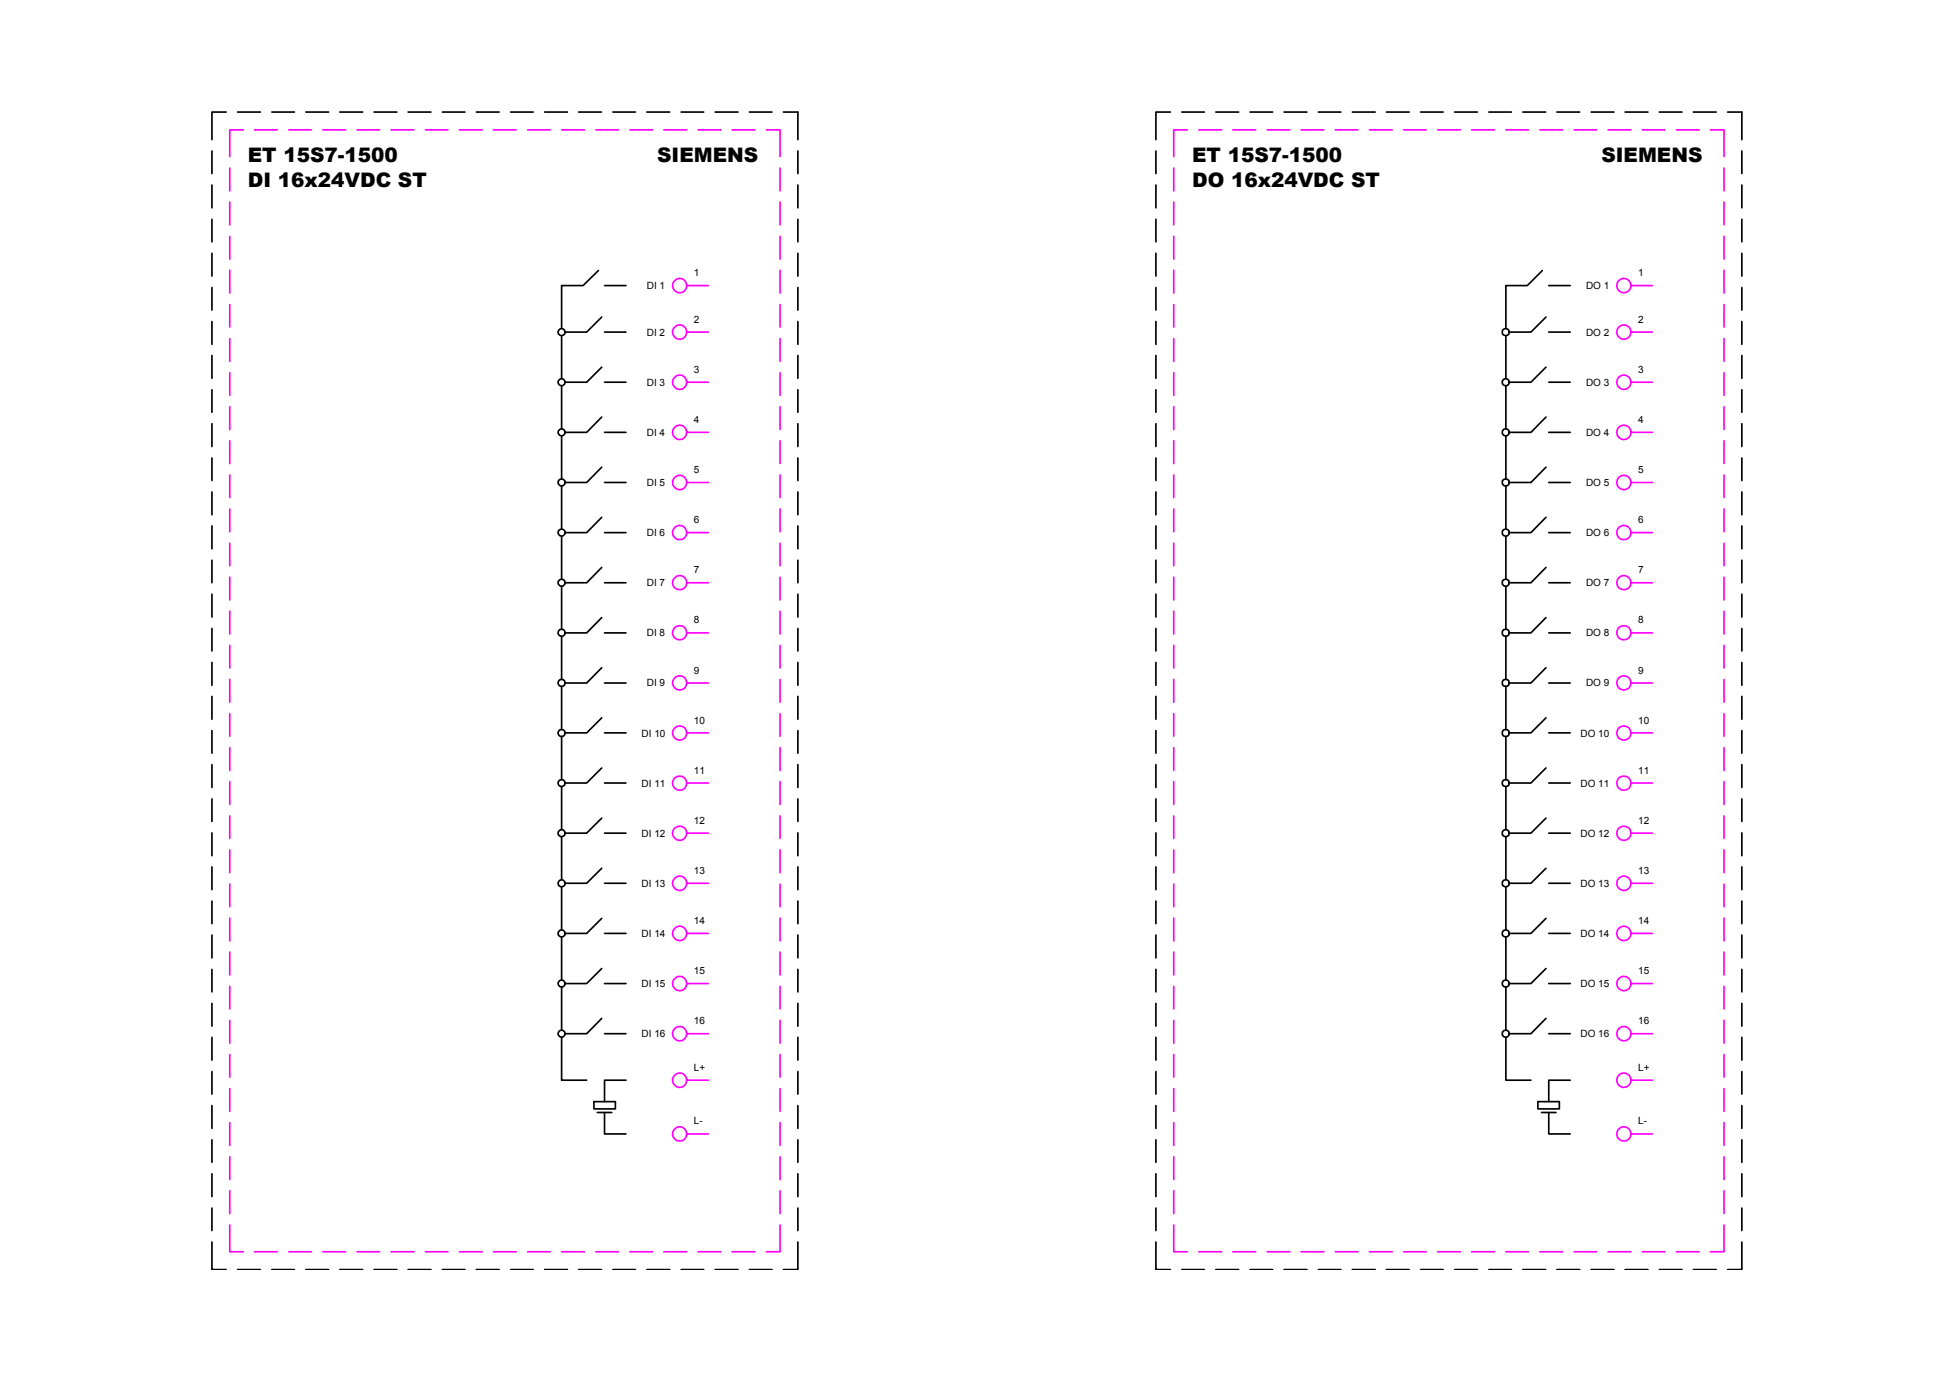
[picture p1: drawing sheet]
<svg xmlns="http://www.w3.org/2000/svg" width="297mm" height="210mm" viewBox="0 0 297 210" stroke-linecap="round" stroke-linejoin="round" font-family="sans-serif">
<!-- layer: 0 -->
<g fill="none" stroke="#000" stroke-width=".25">
<path d="M34.4 17h-2.2v4.2M36.1 17h3.5M41.3 17h3.4M46.5 17h3.4M51.6 17h3.5M56.8 17h3.5M62 17h3.5M67.2 17h3.4M72.4 17h3.4M77.6 17h3.4M82.7 17h3.5M87.9 17h3.5"/>
<path d="M93.1 17h3.4M98.3 17h3.5M103.5 17h3.4M108.7 17h3.4M113.9 17h3.4M119 17h2.2v4.2M177.8 17h-2.2v4.2M179.6 17h3.4M184.7 17h3.5M189.9 17h3.5M195.1 17h3.5M200.3 17h3.4"/>
<path d="M205.5 17h3.4M210.6 17h3.5M215.8 17h3.5M221 17h3.5M226.2 17h3.4M231.4 17h3.5M236.5 17h3.5M241.8 17h3.4M246.9 17h3.5M252.1 17h3.5M257.3 17h3.5M262.5 17h2.2v4.2"/>
<path d="M32.2 23v3.4M32.2 28.1v3.5M32.2 33.3v3.5M32.2 38.5v3.5M121.2 23v3.4M121.2 28.1v3.5M121.2 33.3v3.5M121.2 38.5v3.5M175.6 23v3.4M175.6 28.1v3.5M175.6 33.3v3.5M175.6 38.5v3.5"/>
<path d="M264.7 23v3.4M264.7 28.1v3.5M264.7 33.3v3.5M264.7 38.5v3.5M32.2 43.7v3.4M32.2 48.9v3.4M32.2 54v3.5M32.2 59.2v3.5M85.3 51v6.5M85.3 58.6v6.6M90.9 41.1l-2.3 2.3h-3.3v6.5M91.4 48.2l-2.3 2.3h-3.2"/>
<path d="M91.4 55.8l-2.3 2.3h-3.2M91.8 43.4h3.3M91.8 50.5h3.3M91.8 58.1h3.3M121.2 43.7v3.4M121.2 48.9v3.4M121.2 54v3.5M121.2 59.2v3.5M175.6 43.7v3.4M175.6 48.9v3.4M175.6 54v3.5M175.6 59.2v3.5"/>
<path d="M228.8 51v6.5M228.8 58.6v6.6M234.3 41.1l-2.2 2.3h-3.3v6.5M234.9 48.2l-2.3 2.3h-3.3M234.9 55.8l-2.3 2.3h-3.3M235.3 43.4h3.3M235.3 50.5h3.3M235.3 58.1h3.3M264.7 43.7v3.4M264.7 48.9v3.4M264.7 54v3.5M264.7 59.2v3.5"/>
<path d="M32.2 64.4v3.5M32.2 69.6v3.4M32.2 74.8v3.4M32.2 79.9v3.5M85.3 66.3v6.5M85.3 73.9v6.5M91.4 63.4l-2.3 2.3h-3.2M91.4 71l-2.3 2.3h-3.2M91.4 78.6l-2.3 2.4h-3.2M91.8 65.7h3.3M91.8 73.3h3.3M121.2 64.4v3.5"/>
<path d="M121.2 69.6v3.4M121.2 74.8v3.4M121.2 79.9v3.5M175.6 64.4v3.5M175.6 69.6v3.4M175.6 74.8v3.4M175.6 79.9v3.5M228.8 66.3v6.5M228.8 73.9v6.5M234.9 63.4l-2.3 2.3h-3.3M234.9 71l-2.3 2.3h-3.3M234.9 78.6l-2.3 2.4h-3.3"/>
<path d="M235.3 65.7h3.3M235.3 73.3h3.3M264.7 64.4v3.5M264.7 69.6v3.4M264.7 74.8v3.4M264.7 79.9v3.5M32.2 85.1v3.5M32.2 90.3v3.5M32.2 95.5v3.4M85.3 81.5v6.5M85.3 89.1v6.5M85.3 96.7v6.6"/>
<path d="M91.4 86.2l-2.3 2.4h-3.2M91.4 93.9l-2.3 2.3h-3.2M91.8 81h3.3M91.8 88.6h3.3M91.8 96.2h3.3M121.2 85.1v3.5M121.2 90.3v3.5M121.2 95.5v3.4M175.6 85.1v3.5M175.6 90.3v3.5M175.6 95.5v3.4M228.8 81.5v6.5"/>
<path d="M228.8 89.1v6.5M228.8 96.7v6.6M234.9 86.2l-2.3 2.4h-3.3M234.9 93.9l-2.3 2.3h-3.3M235.3 81h3.3M235.3 88.6h3.3M235.3 96.2h3.3M264.7 85.1v3.5M264.7 90.3v3.5M264.7 95.5v3.4M32.2 100.7v3.5M32.2 105.8v3.5"/>
<path d="M32.2 111.1v3.4M32.2 116.2v3.5M85.3 104.3v6.6M85.3 111.9v6.6M85.3 119.6v6.5M91.4 101.5l-2.3 2.3h-3.2M91.4 109.1l-2.3 2.3h-3.2M91.4 116.7l-2.3 2.3h-3.2M91.8 103.8h3.3M91.8 111.4h3.3M91.8 119h3.3M121.2 100.7v3.5"/>
<path d="M121.2 105.8v3.5M121.2 111.1v3.4M121.2 116.2v3.5M175.6 100.7v3.5M175.6 105.8v3.5M175.6 111.1v3.4M175.6 116.2v3.5M228.8 104.3v6.6M228.8 111.9v6.6M228.8 119.6v6.5M234.9 101.5l-2.3 2.3h-3.3M234.9 109.1l-2.3 2.3h-3.3"/>
<path d="M234.9 116.7l-2.3 2.3h-3.3M235.3 103.8h3.3M235.3 111.4h3.3M235.3 119h3.3M264.7 100.7v3.5M264.7 105.8v3.5M264.7 111.1v3.4M264.7 116.2v3.5M32.2 121.4v3.5M32.2 126.6v3.5M32.2 131.8v3.4M32.2 137v3.4"/>
<path d="M85.3 127.2v6.5M85.3 134.8v6.5M91.4 124.3l-2.3 2.3h-3.2M91.4 132l-2.3 2.3h-3.2M91.4 139.6l-2.3 2.3h-3.2M91.8 126.6h3.3M91.8 134.3h3.3M121.2 121.4v3.5M121.2 126.6v3.5M121.2 131.8v3.4M121.2 137v3.4M175.6 121.4v3.5"/>
<path d="M175.6 126.6v3.5M175.6 131.8v3.4M175.6 137v3.4M228.8 127.2v6.5M228.8 134.8v6.5M234.9 124.3l-2.3 2.3h-3.3M234.9 132l-2.3 2.3h-3.3M234.9 139.6l-2.3 2.3h-3.3M235.3 126.6h3.3M235.3 134.3h3.3M264.7 121.4v3.5M264.7 126.6v3.5"/>
<path d="M264.7 131.8v3.4M264.7 137v3.4M32.2 142.1v3.5M32.2 147.3v3.5M32.2 152.5v3.5M32.2 157.7v3.4M85.3 157.7v6.5h3.8M85.3 142.4v6.5M85.3 150v6.6M91.4 147.2l-2.3 2.3h-3.2M91.4 154.8l-2.3 2.3h-3.2M91.8 141.9h3.3"/>
<path d="M91.8 149.5h3.3M91.8 157.1h3.3M121.2 142.1v3.5M121.2 147.3v3.5M121.2 152.5v3.5M121.2 157.7v3.4M175.6 142.1v3.5M175.6 147.3v3.5M175.6 152.5v3.5M175.6 157.7v3.4M228.8 157.7v6.5h3.8M228.8 142.4v6.5"/>
<path d="M228.8 150v6.6M234.9 147.2l-2.3 2.3h-3.3M234.9 154.8l-2.3 2.3h-3.3M235.3 141.9h3.3M235.3 149.5h3.3M235.3 157.1h3.3M264.7 142.1v3.5M264.7 147.3v3.5M264.7 152.5v3.5M264.7 157.7v3.4M32.2 162.9v3.4M32.2 168v3.5"/>
<path d="M32.2 173.2v3.5M32.2 178.4v3.5M90.2 167.4h3.3v1.1h-3.3zM90.7 169.1h2.2M91.8 169.1v3.3h3.3M95.1 164.2h-3.3v3.2M121.2 162.9v3.4M121.2 168v3.5M121.2 173.2v3.5M121.2 178.4v3.5M175.6 162.9v3.4M175.6 168v3.5"/>
<path d="M175.6 173.2v3.5M175.6 178.4v3.5M233.7 167.4h3.2v1.1h-3.2zM234.2 169.1h2.2M235.3 169.1v3.3h3.3M238.6 164.2h-3.3v3.2M264.7 162.9v3.4M264.7 168v3.5M264.7 173.2v3.5M264.7 178.4v3.5M32.2 188.8v4.2h2.2M32.2 183.6v3.4"/>
<path d="M36.1 193h3.5M41.3 193h3.4M46.5 193h3.4M51.6 193h3.5M56.8 193h3.5M62 193h3.5M67.2 193h3.4M72.4 193h3.4M77.6 193h3.4M82.7 193h3.5M87.9 193h3.5M93.1 193h3.4"/>
<path d="M98.3 193h3.5M103.5 193h3.4M108.7 193h3.4M113.9 193h3.4M121.2 188.8v4.2h-2.2M121.2 183.6v3.4M175.6 188.8v4.2h2.2M175.6 183.6v3.4M179.6 193h3.4M184.7 193h3.5M189.9 193h3.5M195.1 193h3.5"/>
<path d="M200.3 193h3.4M205.5 193h3.4M210.6 193h3.5M215.8 193h3.5M221 193h3.5M226.2 193h3.4M231.4 193h3.5M236.5 193h3.5M241.8 193h3.4M246.9 193h3.5M252.1 193h3.5M257.3 193h3.5"/>
<path d="M264.7 188.8v4.2h-2.2M264.7 183.6v3.4"/>
<circle cx="85.3" cy="50.5" r=".54"/>
<circle cx="85.3" cy="58.1" r=".54"/>
<circle cx="228.8" cy="50.5" r=".54"/>
<circle cx="228.8" cy="58.1" r=".54"/>
<circle cx="85.3" cy="65.7" r=".54"/>
<circle cx="85.3" cy="73.3" r=".54"/>
<circle cx="228.8" cy="65.7" r=".54"/>
<circle cx="228.8" cy="73.3" r=".54"/>
<circle cx="85.3" cy="96.2" r=".55"/>
<circle cx="85.3" cy="81" r=".54"/>
<circle cx="85.3" cy="88.6" r=".54"/>
<circle cx="228.8" cy="96.2" r=".55"/>
<circle cx="228.8" cy="81" r=".54"/>
<circle cx="228.8" cy="88.6" r=".54"/>
<circle cx="85.3" cy="103.8" r=".55"/>
<circle cx="85.3" cy="111.4" r=".55"/>
<circle cx="85.3" cy="119" r=".54"/>
<circle cx="228.8" cy="111.4" r=".55"/>
<circle cx="228.8" cy="103.8" r=".55"/>
<circle cx="228.8" cy="119" r=".54"/>
<circle cx="85.3" cy="134.3" r=".54"/>
<circle cx="85.3" cy="126.6" r=".54"/>
<circle cx="228.8" cy="134.3" r=".54"/>
<circle cx="228.8" cy="126.6" r=".54"/>
<circle cx="85.3" cy="157.1" r=".54"/>
<circle cx="85.3" cy="141.9" r=".54"/>
<circle cx="85.3" cy="149.5" r=".54"/>
<circle cx="228.8" cy="141.9" r=".54"/>
<circle cx="228.8" cy="149.5" r=".54"/>
<circle cx="228.8" cy="157.1" r=".54"/>
</g>
<g fill="none" stroke="#f0f" stroke-width=".25">
<path d="M37 19.7h-2.1v4.1M38.7 19.7h3.4M43.9 19.7h3.4M49.1 19.7h3.4M54.3 19.7h3.4M59.4 19.7h3.5M64.6 19.7h3.5M69.8 19.7h3.5M75 19.7h3.4M80.2 19.7h3.4M85.3 19.7h3.5M90.5 19.7h3.5"/>
<path d="M95.7 19.7h3.5M100.9 19.7h3.4M106.1 19.7h3.4M111.2 19.7h3.5M116.4 19.7h2.1v4.1M180.4 19.7h-2.1v4.1M182.1 19.7h3.5M187.3 19.7h3.5M192.5 19.7h3.5M197.7 19.7h3.5M202.9 19.7h3.4M208.1 19.7h3.4"/>
<path d="M213.3 19.7h3.4M218.4 19.7h3.5M223.6 19.7h3.5M228.8 19.7h3.4M234 19.7h3.4M239.2 19.7h3.4M244.3 19.7h3.5M249.5 19.7h3.5M254.7 19.7h3.5M259.9 19.7h2v4.1M34.9 25.5v3.5M34.9 30.7v3.5"/>
<path d="M34.9 35.9v3.5M118.5 25.5v3.5M118.5 30.7v3.5M118.5 35.9v3.5M178.3 25.5v3.5M178.3 30.7v3.5M178.3 35.9v3.5M261.9 25.5v3.5M261.9 30.7v3.5M261.9 35.9v3.5M34.9 41.1v3.4M34.9 46.3v3.4"/>
<path d="M34.9 51.4v3.5M34.9 56.7v3.4M104.3 43.4a1.08 1.08 0 0 1-1.5 1 1.08 1.08 0 0 1-.3-1.8 1.08 1.08 0 0 1 1.8 .4v.4h3.3M104.3 50.5a1.08 1.08 0 0 1-1.5 1 1.08 1.08 0 0 1-.3-1.8 1.08 1.08 0 0 1 1.8 .4v.4h3.3M104.3 58.1a1.08 1.08 0 0 1-1.5 1 1.08 1.08 0 0 1-.3-1.8 1.08 1.08 0 0 1 1.8 .4v.4h3.3M118.5 41.1v3.4M118.5 46.3v3.4M118.5 51.4v3.5M118.5 56.7v3.4M178.3 41.1v3.4M178.3 46.3v3.4M178.3 51.4v3.5"/>
<path d="M178.3 56.7v3.4M247.8 43.4a1.08 1.08 0 0 1-1.5 1 1.08 1.08 0 0 1-.3-1.8 1.08 1.08 0 0 1 1.7 .4l.1 .4h3.3M247.8 50.5a1.08 1.08 0 0 1-1.5 1 1.08 1.08 0 0 1-.3-1.8 1.08 1.08 0 0 1 1.7 .4l.1 .4h3.3M247.8 58.1a1.08 1.08 0 0 1-1.5 1 1.08 1.08 0 0 1-.3-1.8 1.08 1.08 0 0 1 1.7 .4l.1 .4h3.3M261.9 41.1v3.4M261.9 46.3v3.4M261.9 51.4v3.5M261.9 56.7v3.4M34.9 61.8v3.5M34.9 67v3.5M34.9 72.2v3.4M34.9 77.4v3.4"/>
<path d="M104.3 65.7a1.08 1.08 0 0 1-1.5 1 1.08 1.08 0 0 1-.3-1.8 1.08 1.08 0 0 1 1.8 .4v.4h3.3M104.3 73.3a1.08 1.08 0 0 1-1.5 1 1.08 1.08 0 0 1-.3-1.7 1.08 1.08 0 0 1 1.8 .3v.4h3.3M118.5 61.8v3.5M118.5 67v3.5M118.5 72.2v3.4M118.5 77.4v3.4M178.3 61.8v3.5M178.3 67v3.5M178.3 72.2v3.4M178.3 77.4v3.4M247.8 65.7a1.08 1.08 0 0 1-1.5 1 1.08 1.08 0 0 1-.3-1.8 1.08 1.08 0 0 1 1.7 .4l.1 .4h3.3M247.8 73.3a1.08 1.08 0 0 1-1.5 1 1.08 1.08 0 0 1-.3-1.7 1.08 1.08 0 0 1 1.7 .3l.1 .4h3.3"/>
<path d="M261.9 61.8v3.5M261.9 67v3.5M261.9 72.2v3.4M261.9 77.4v3.4M34.9 82.6v3.4M34.9 87.7v3.5M34.9 92.9v3.5M34.9 98.1v3.4M104.3 81a1.08 1.08 0 0 1-1.5 1 1.08 1.08 0 0 1-.3-1.8 1.08 1.08 0 0 1 1.8 .3v.5h3.3M104.3 88.6a1.08 1.08 0 0 1-1.5 1 1.08 1.08 0 0 1-.3-1.8 1.08 1.08 0 0 1 1.8 .4v.4h3.3M104.3 96.2a1.07 1.07 0 0 1-1.4 1 1.07 1.07 0 0 1-.4-1.8 1.07 1.07 0 0 1 1.8 .4v.4h3.3M118.5 82.6v3.4"/>
<path d="M118.5 87.7v3.5M118.5 92.9v3.5M118.5 98.1v3.4M178.3 82.6v3.4M178.3 87.7v3.5M178.3 92.9v3.5M178.3 98.1v3.4M247.8 81a1.08 1.08 0 0 1-1.5 1 1.08 1.08 0 0 1-.3-1.8 1.08 1.08 0 0 1 1.7 .3l.1 .5h3.3M247.8 88.6a1.08 1.08 0 0 1-1.5 1 1.08 1.08 0 0 1-.3-1.8 1.08 1.08 0 0 1 1.7 .4l.1 .4h3.3M247.8 96.2a1.07 1.07 0 0 1-1.5 1 1.07 1.07 0 0 1-.3-1.8 1.07 1.07 0 0 1 1.7 .4l.1 .4h3.3M261.9 82.6v3.4M261.9 87.7v3.5"/>
<path d="M261.9 92.9v3.5M261.9 98.1v3.4M34.9 103.3v3.4M34.9 108.5v3.4M34.9 113.6v3.5M34.9 118.8v3.5M104.3 103.8a1.07 1.07 0 0 1-1.4 1 1.07 1.07 0 0 1-.4-1.7 1.07 1.07 0 0 1 1.8 .3v.4h3.3M104.3 111.4a1.07 1.07 0 0 1-1.4 1 1.07 1.07 0 0 1-.4-1.7 1.07 1.07 0 0 1 1.8 .3v.4h3.3M104.3 119a1.07 1.07 0 0 1-1.4 1.1 1.07 1.07 0 0 1-.4-1.8 1.07 1.07 0 0 1 1.8 .3v.4h3.3M118.5 103.3v3.4M118.5 108.5v3.4M118.5 113.6v3.5"/>
<path d="M118.5 118.8v3.5M178.3 103.3v3.4M178.3 108.5v3.4M178.3 113.6v3.5M178.3 118.8v3.5M247.8 103.8a1.07 1.07 0 0 1-1.5 1 1.07 1.07 0 0 1-.3-1.7 1.07 1.07 0 0 1 1.7 .3l.1 .4h3.3M247.8 111.4a1.07 1.07 0 0 1-1.5 1 1.07 1.07 0 0 1-.3-1.7 1.07 1.07 0 0 1 1.7 .3l.1 .4h3.3M247.8 119a1.07 1.07 0 0 1-1.5 1.1 1.07 1.07 0 0 1-.3-1.8 1.07 1.07 0 0 1 1.7 .3l.1 .4h3.3M261.9 103.3v3.4M261.9 108.5v3.4M261.9 113.6v3.5M261.9 118.8v3.5"/>
<path d="M34.9 124v3.4M34.9 129.2v3.4M34.9 134.4v3.4M34.9 139.5v3.5M104.3 126.6a1.08 1.08 0 0 1-1.5 1 1.08 1.08 0 0 1-.3-1.7 1.08 1.08 0 0 1 1.8 .3v.4h3.3M104.3 134.3a1.08 1.08 0 0 1-1.5 .9 1.08 1.08 0 0 1-.3-1.7 1.08 1.08 0 0 1 1.8 .3v.5h3.3M118.5 124v3.4M118.5 129.2v3.4M118.5 134.4v3.4M118.5 139.5v3.5M178.3 124v3.4M178.3 129.2v3.4"/>
<path d="M178.3 134.4v3.4M178.3 139.5v3.5M247.8 126.6a1.08 1.08 0 0 1-1.5 1 1.08 1.08 0 0 1-.3-1.7 1.08 1.08 0 0 1 1.7 .3l.1 .4h3.3M247.8 134.3a1.08 1.08 0 0 1-1.5 .9 1.08 1.08 0 0 1-.3-1.7 1.08 1.08 0 0 1 1.7 .3l.1 .5h3.3M261.9 124v3.4M261.9 129.2v3.4M261.9 134.4v3.4M261.9 139.5v3.5M34.9 144.7v3.5M34.9 149.9v3.4M34.9 155.1v3.5M104.3 141.9a1.08 1.08 0 0 1-1.5 1 1.08 1.08 0 0 1-.3-1.8 1.08 1.08 0 0 1 1.8 .3v.5h3.3"/>
<path d="M104.3 149.5a1.08 1.08 0 0 1-1.5 1 1.08 1.08 0 0 1-.3-1.8 1.08 1.08 0 0 1 1.8 .4v.4h3.3M104.3 157.1a1.08 1.08 0 0 1-1.5 1 1.08 1.08 0 0 1-.3-1.8 1.08 1.08 0 0 1 1.8 .4v.4h3.3M118.5 144.7v3.5M118.5 149.9v3.4M118.5 155.1v3.5M178.3 144.7v3.5M178.3 149.9v3.4M178.3 155.1v3.5M247.8 141.9a1.08 1.08 0 0 1-1.5 1 1.08 1.08 0 0 1-.3-1.8 1.08 1.08 0 0 1 1.7 .3l.1 .5h3.3M247.8 149.5a1.08 1.08 0 0 1-1.5 1 1.08 1.08 0 0 1-.3-1.8 1.08 1.08 0 0 1 1.7 .4l.1 .4h3.3M247.8 157.1a1.08 1.08 0 0 1-1.5 1 1.08 1.08 0 0 1-.3-1.8 1.08 1.08 0 0 1 1.7 .4l.1 .4h3.3M261.9 144.7v3.5"/>
<path d="M261.9 149.9v3.4M261.9 155.1v3.5M34.9 160.3v3.4M34.9 165.5v3.4M34.9 170.6v3.5M34.9 175.8v3.5M104.3 164.2a1.08 1.08 0 0 1-1.5 1 1.08 1.08 0 0 1-.3-1.8 1.08 1.08 0 0 1 1.8 .4v.4h3.3M104.3 172.4a1.08 1.08 0 0 1-1.5 .9 1.08 1.08 0 0 1-.3-1.7 1.08 1.08 0 0 1 1.8 .3v.5h3.3M118.5 160.3v3.4M118.5 165.5v3.4M118.5 170.6v3.5M118.5 175.8v3.5"/>
<path d="M178.3 160.3v3.4M178.3 165.5v3.4M178.3 170.6v3.5M178.3 175.8v3.5M247.8 164.2a1.08 1.08 0 0 1-1.5 1 1.08 1.08 0 0 1-.3-1.8 1.08 1.08 0 0 1 1.7 .4l.1 .4h3.3M247.8 172.4a1.08 1.08 0 0 1-1.5 .9 1.08 1.08 0 0 1-.3-1.7 1.08 1.08 0 0 1 1.7 .3l.1 .5h3.3M261.9 160.3v3.4M261.9 165.5v3.4M261.9 170.6v3.5M261.9 175.8v3.5M34.9 186.2v4.1h2.1M34.9 181v3.5"/>
<path d="M38.7 190.3h3.4M43.9 190.3h3.4M49.1 190.3h3.4M54.3 190.3h3.4M59.4 190.3h3.5M64.6 190.3h3.5M69.8 190.3h3.5M75 190.3h3.4M80.2 190.3h3.4M85.3 190.3h3.5M90.5 190.3h3.5M95.7 190.3h3.5"/>
<path d="M100.9 190.3h3.4M106.1 190.3h3.4M111.2 190.3h3.5M118.5 186.2v4.1h-2.1M118.5 181v3.5M178.3 186.2v4.1h2.1M178.3 181v3.5M182.1 190.3h3.5M187.3 190.3h3.5M192.5 190.3h3.5M197.7 190.3h3.5M202.9 190.3h3.4"/>
<path d="M208.1 190.3h3.4M213.3 190.3h3.4M218.4 190.3h3.5M223.6 190.3h3.5M228.8 190.3h3.4M234 190.3h3.4M239.2 190.3h3.4M244.3 190.3h3.5M249.5 190.3h3.5M254.7 190.3h3.5M261.9 186.2v4.1h-2M261.9 181v3.5"/>
</g>
<g font-size="3">
<text x="37.7" y="24.6">ET 15S7-1500</text>
<text x="37.7" y="28.4">DI 16x24VDC ST</text>
<text x="99.9" y="24.6">SIEMENS</text>
<text x="181.1" y="24.6">ET 15S7-1500</text>
<text x="181.1" y="28.4">DO 16x24VDC ST</text>
<text x="243.3" y="24.6">SIEMENS</text>
</g>
<g font-size="1.5">
<text x="98.3" y="44">DI 1</text>
<text x="105.4" y="42">1</text>
<text x="241" y="44">DO 1</text>
<text x="248.9" y="42">1</text>
<text x="98.3" y="51">DI 2</text>
<text x="105.4" y="49.1">2</text>
<text x="241" y="51">DO 2</text>
<text x="248.9" y="49.1">2</text>
<text x="98.3" y="58.6">DI 3</text>
<text x="105.4" y="56.7">3</text>
<text x="241" y="58.6">DO 3</text>
<text x="248.9" y="56.7">3</text>
<text x="105.4" y="64.3">4</text>
<text x="248.9" y="64.3">4</text>
<text x="98.3" y="66.3">DI 4</text>
<text x="105.4" y="71.9">5</text>
<text x="241" y="66.3">DO 4</text>
<text x="248.9" y="71.9">5</text>
<text x="98.3" y="73.9">DI 5</text>
<text x="241" y="73.9">DO 5</text>
<text x="98.3" y="81.5">DI 6</text>
<text x="105.4" y="79.5">6</text>
<text x="241" y="81.5">DO 6</text>
<text x="248.9" y="79.5">6</text>
<text x="98.3" y="89.1">DI 7</text>
<text x="105.4" y="87.1">7</text>
<text x="241" y="89.1">DO 7</text>
<text x="248.9" y="87.1">7</text>
<text x="105.4" y="94.8">8</text>
<text x="248.9" y="94.8">8</text>
<text x="98.3" y="96.7">DI 8</text>
<text x="241" y="96.7">DO 8</text>
<text x="98.3" y="104.3">DI 9</text>
<text x="105.4" y="102.4">9</text>
<text x="241" y="104.3">DO 9</text>
<text x="248.9" y="102.4">9</text>
<text x="97.5" y="111.9">DI 10</text>
<text x="105.4" y="110">10</text>
<text x="240.1" y="111.9">DO 10</text>
<text x="248.9" y="110">10</text>
<text x="97.5" y="119.6">DI 11</text>
<text x="105.4" y="117.6">11</text>
<text x="240.1" y="119.6">DO 11</text>
<text x="248.9" y="117.6">11</text>
<text x="105.4" y="125.2">12</text>
<text x="248.9" y="125.2">12</text>
<text x="97.5" y="127.2">DI 12</text>
<text x="240.1" y="127.2">DO 12</text>
<text x="97.5" y="134.8">DI 13</text>
<text x="105.4" y="132.9">13</text>
<text x="240.1" y="134.8">DO 13</text>
<text x="248.9" y="132.9">13</text>
<text x="97.5" y="142.4">DI 14</text>
<text x="105.4" y="140.5">14</text>
<text x="240.1" y="142.4">DO 14</text>
<text x="248.9" y="140.5">14</text>
<text x="105.4" y="148.1">15</text>
<text x="248.9" y="148.1">15</text>
<text x="97.5" y="150">DI 15</text>
<text x="105.4" y="155.7">16</text>
<text x="240.1" y="150">DO 15</text>
<text x="248.9" y="155.7">16</text>
<text x="97.5" y="157.7">DI 16</text>
<text x="240.1" y="157.7">DO 16</text>
<text x="105.4" y="162.8">L+</text>
<text x="248.9" y="162.8">L+</text>
<text x="105.4" y="170.9">L-</text>
<text x="248.9" y="170.9">L-</text>
</g>
</svg>
